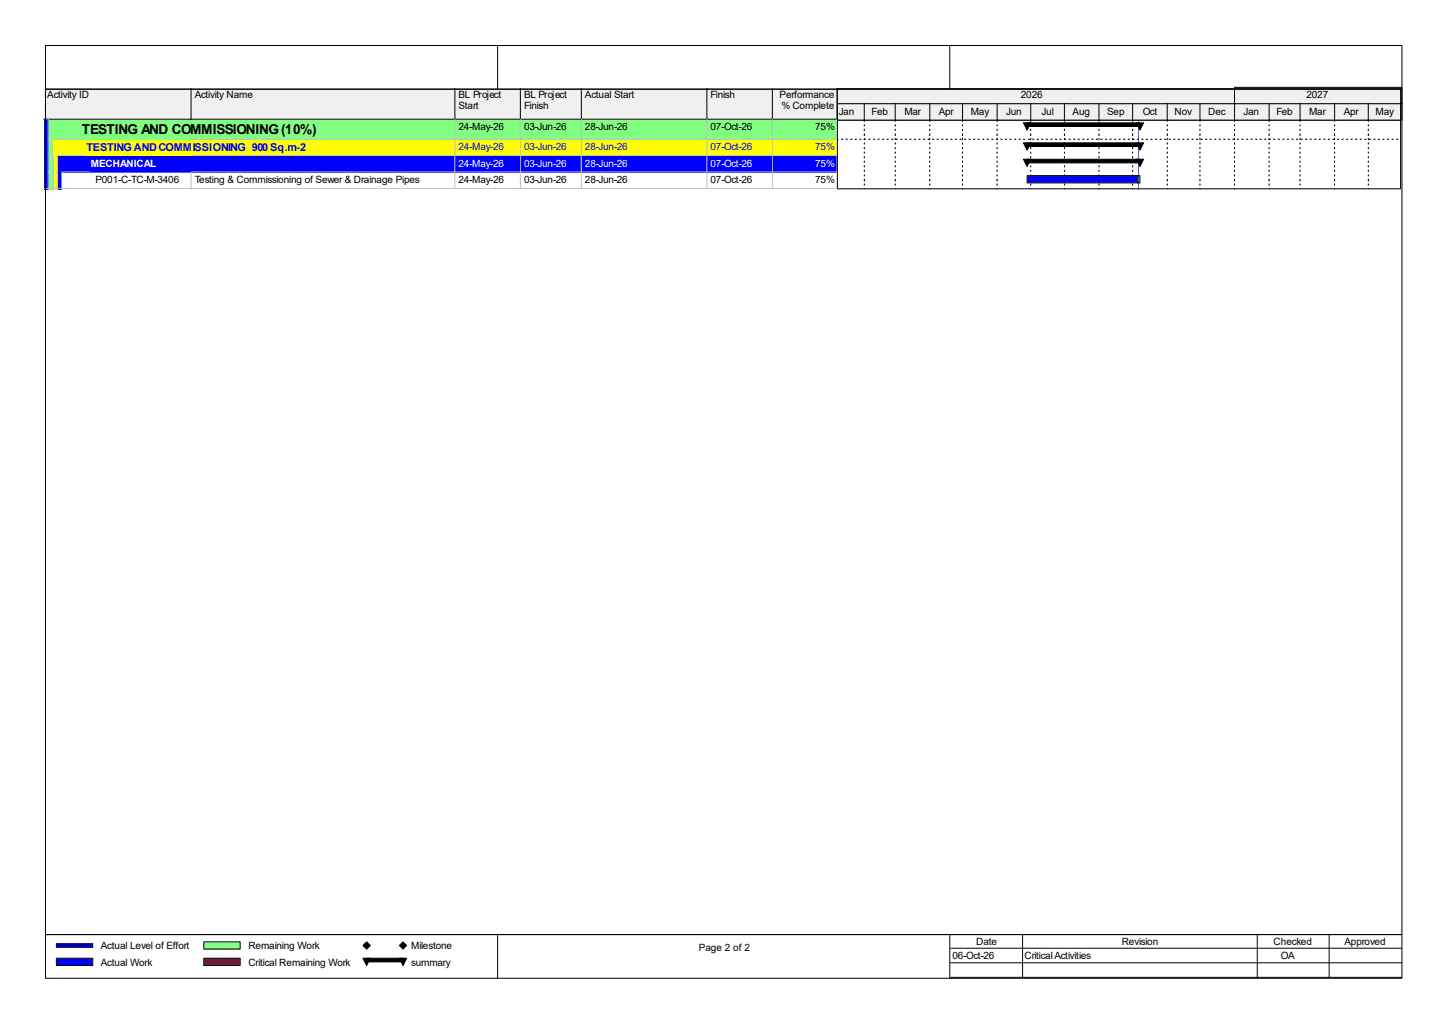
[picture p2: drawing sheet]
<svg xmlns="http://www.w3.org/2000/svg" width="420mm" height="297mm" viewBox="0 0 420 297" stroke-linecap="round" stroke-linejoin="round" font-family="sans-serif">
<path d="M12.9 25.6h42.7v9.2h-42.7z" fill="#f0f0f0"/>
<path d="M55.4 25.6v8.9h-42.7" fill="none" stroke="#000" stroke-width=".29"/>
<path d="M55.6 25.6h76.5v9.2h-76.5z" fill="#f0f0f0"/>
<path d="M131.8 25.6v8.9h-76.4" fill="none" stroke="#000" stroke-width=".29"/>
<path d="M132.1 25.6h19v9.2h-19z" fill="#f0f0f0"/>
<path d="M150.8 25.6v8.9h-19" fill="none" stroke="#000" stroke-width=".29"/>
<path d="M151.1 25.6h17.7v9.2h-17.7z" fill="#f0f0f0"/>
<path d="M168.5 25.6v8.9h-17.7" fill="none" stroke="#000" stroke-width=".29"/>
<path d="M168.8 25.6h36.3v9.2h-36.3z" fill="#f0f0f0"/>
<path d="M204.9 25.6v8.9h-36.4" fill="none" stroke="#000" stroke-width=".29"/>
<path d="M205.1 25.6h19.1v9.2h-19.1z" fill="#f0f0f0"/>
<path d="M223.9 25.6v8.9h-19" fill="none" stroke="#000" stroke-width=".29"/>
<path d="M224.2 25.6h18.7v9.2h-18.7z" fill="#f0f0f0"/>
<path d="M242.6 25.6v8.9h-18.7" fill="none" stroke="#000" stroke-width=".29"/>
<path d="M12.9 34.8h1.3v5.8h-1.3z" fill="#00f"/>
<path d="M14 34.5v6.1" fill="none" stroke="#c0c0c0" stroke-width=".29"/>
<path d="M14.2 34.8h41.4v5.8h-41.4z" fill="#80ff80"/>
<path d="M15.3 40.3h40.3" fill="none" stroke="#c0c0c0" stroke-width=".29"/>
<g fill="#80ff80">
<path d="M55.6 34.8h76.5v5.8h-76.5z"/>
<path d="M23.5 35.1h107.8v5.2h-107.8z"/>
</g>
<path d="M131.8 34.5v5.8h-76.2" fill="none" stroke="#c0c0c0" stroke-width=".29"/>
<g fill="#80ff80">
<path d="M132.1 34.8h19v5.8h-19z"/>
<path d="M132.6 35.1h17.7v5.2h-17.7z"/>
</g>
<path d="M150.8 34.5v5.8h-18.7" fill="none" stroke="#c0c0c0" stroke-width=".29"/>
<g fill="#80ff80">
<path d="M151.1 34.8h17.7v5.8h-17.7z"/>
<path d="M151.6 35.1h16.4v5.2h-16.4z"/>
</g>
<path d="M168.5 34.5v5.8h-17.4" fill="none" stroke="#c0c0c0" stroke-width=".29"/>
<g fill="#80ff80">
<path d="M168.8 34.8h36.3v5.8h-36.3z"/>
<path d="M169.3 35.1h35v5.2h-35z"/>
</g>
<path d="M204.9 34.5v5.8h-36.1" fill="none" stroke="#c0c0c0" stroke-width=".29"/>
<g fill="#80ff80">
<path d="M205.1 34.8h19.1v5.8h-19.1z"/>
<path d="M205.7 35.1h17.7v5.2h-17.7z"/>
</g>
<path d="M223.9 34.5v5.8h-18.8" fill="none" stroke="#c0c0c0" stroke-width=".29"/>
<g fill="#80ff80">
<path d="M224.2 34.8h18.7v5.8h-18.7z"/>
<path d="M224.7 35.1h17.4v5.2h-17.4z"/>
</g>
<path d="M242.6 34.5v5.8h-18.5" fill="none" stroke="#c0c0c0" stroke-width=".29"/>
<path d="M12.9 40.6h1.3v4.7h-1.3z" fill="#00f"/>
<path d="M14 40.3v5.1" fill="none" stroke="#c0c0c0" stroke-width=".29"/>
<path d="M14.2 40.6h1.4v4.7h-1.4z" fill="#80ff80"/>
<path d="M15.3 40.3v5.1" fill="none" stroke="#c0c0c0" stroke-width=".29"/>
<path d="M15.6 40.6h40v4.7h-40z" fill="#ff0"/>
<path d="M16.6 45.1h39" fill="none" stroke="#c0c0c0" stroke-width=".29"/>
<g fill="#ff0">
<path d="M55.6 40.6h76.5v4.7h-76.5z"/>
<path d="M24.8 40.9h106.5v4.2h-106.5z"/>
</g>
<path d="M131.8 40.3v4.8h-76.2" fill="none" stroke="#c0c0c0" stroke-width=".29"/>
<g fill="#ff0">
<path d="M132.1 40.6h19v4.7h-19z"/>
<path d="M132.6 40.9h17.7v4.2h-17.7z"/>
</g>
<path d="M150.8 40.3v4.8h-18.7" fill="none" stroke="#c0c0c0" stroke-width=".29"/>
<g fill="#ff0">
<path d="M151.1 40.6h17.7v4.7h-17.7z"/>
<path d="M151.6 40.9h16.4v4.2h-16.4z"/>
</g>
<path d="M168.5 40.3v4.8h-17.4" fill="none" stroke="#c0c0c0" stroke-width=".29"/>
<g fill="#ff0">
<path d="M168.8 40.6h36.3v4.7h-36.3z"/>
<path d="M169.3 40.9h35v4.2h-35z"/>
</g>
<path d="M204.9 40.3v4.8h-36.1" fill="none" stroke="#c0c0c0" stroke-width=".29"/>
<g fill="#ff0">
<path d="M205.1 40.6h19.1v4.7h-19.1z"/>
<path d="M205.7 40.9h17.7v4.2h-17.7z"/>
</g>
<path d="M223.9 40.3v4.8h-18.8" fill="none" stroke="#c0c0c0" stroke-width=".29"/>
<g fill="#ff0">
<path d="M224.2 40.6h18.7v4.7h-18.7z"/>
<path d="M224.7 40.9h17.4v4.2h-17.4z"/>
</g>
<path d="M242.6 40.3v4.8h-18.5" fill="none" stroke="#c0c0c0" stroke-width=".29"/>
<path d="M12.9 45.3h1.3v4.8h-1.3z" fill="#00f"/>
<path d="M14 45.1v5" fill="none" stroke="#c0c0c0" stroke-width=".29"/>
<path d="M14.2 45.3h1.4v4.8h-1.4z" fill="#80ff80"/>
<path d="M15.3 45.1v5" fill="none" stroke="#c0c0c0" stroke-width=".29"/>
<path d="M15.6 45.3h1.3v4.8h-1.3z" fill="#ff0"/>
<path d="M16.6 45.1v5" fill="none" stroke="#c0c0c0" stroke-width=".29"/>
<path d="M16.9 45.3h38.7v4.8h-38.7z" fill="#00f"/>
<path d="M17.9 49.8h37.7" fill="none" stroke="#c0c0c0" stroke-width=".29"/>
<g fill="#00f">
<path d="M55.6 45.3h76.5v4.8h-76.5z"/>
<path d="M26.1 45.6h105.2v4.2h-105.2z"/>
</g>
<path d="M131.8 45.1v4.7h-76.2" fill="none" stroke="#c0c0c0" stroke-width=".29"/>
<g fill="#00f">
<path d="M132.1 45.3h19v4.8h-19z"/>
<path d="M132.6 45.6h17.7v4.2h-17.7z"/>
</g>
<path d="M150.8 45.1v4.7h-18.7" fill="none" stroke="#c0c0c0" stroke-width=".29"/>
<g fill="#00f">
<path d="M151.1 45.3h17.7v4.8h-17.7z"/>
<path d="M151.6 45.6h16.4v4.2h-16.4z"/>
</g>
<path d="M168.5 45.1v4.7h-17.4" fill="none" stroke="#c0c0c0" stroke-width=".29"/>
<g fill="#00f">
<path d="M168.8 45.3h36.3v4.8h-36.3z"/>
<path d="M169.3 45.6h35v4.2h-35z"/>
</g>
<path d="M204.9 45.1v4.7h-36.1" fill="none" stroke="#c0c0c0" stroke-width=".29"/>
<g fill="#00f">
<path d="M205.1 45.3h19.1v4.8h-19.1z"/>
<path d="M205.7 45.6h17.7v4.2h-17.7z"/>
</g>
<path d="M223.9 45.1v4.7h-18.8" fill="none" stroke="#c0c0c0" stroke-width=".29"/>
<g fill="#00f">
<path d="M224.2 45.3h18.7v4.8h-18.7z"/>
<path d="M224.7 45.6h17.4v4.2h-17.4z"/>
</g>
<path d="M242.6 45.1v4.7h-18.5" fill="none" stroke="#c0c0c0" stroke-width=".29"/>
<path d="M12.9 50.1h1.3v4.8h-1.3z" fill="#00f"/>
<path d="M12.7 54.6h1.5M14 49.8v5" fill="none" stroke="#c0c0c0" stroke-width=".29"/>
<path d="M14.2 50.1h1.4v4.8h-1.4z" fill="#80ff80"/>
<path d="M14 54.6h1.6M15.3 49.8v5" fill="none" stroke="#c0c0c0" stroke-width=".29"/>
<path d="M15.6 50.1h1.3v4.8h-1.3z" fill="#ff0"/>
<path d="M15.3 54.6h1.6M16.6 49.8v5" fill="none" stroke="#c0c0c0" stroke-width=".29"/>
<path d="M16.9 50.1h1.3v4.8h-1.3z" fill="#00f"/>
<path d="M16.6 54.6h1.6M17.9 49.8v5" fill="none" stroke="#c0c0c0" stroke-width=".29"/>
<path d="M18.2 50.1h37.4v4.8h-37.4z" fill="#fff"/>
<path d="M17.9 54.6h37.7M55.4 49.8v5" fill="none" stroke="#c0c0c0" stroke-width=".29"/>
<g fill="#fff">
<path d="M55.6 50.1h76.5v4.8h-76.5z"/>
<path d="M56.2 50.4h75.1v4.2h-75.1z"/>
</g>
<path d="M131.8 49.8v4.8h-76.2" fill="none" stroke="#c0c0c0" stroke-width=".29"/>
<g fill="#fff">
<path d="M132.1 50.1h19v4.8h-19z"/>
<path d="M132.6 50.4h17.7v4.2h-17.7z"/>
</g>
<path d="M150.8 49.8v4.8h-18.7" fill="none" stroke="#c0c0c0" stroke-width=".29"/>
<g fill="#fff">
<path d="M151.1 50.1h17.7v4.8h-17.7z"/>
<path d="M151.6 50.4h16.4v4.2h-16.4z"/>
</g>
<path d="M168.5 49.8v4.8h-17.4" fill="none" stroke="#c0c0c0" stroke-width=".29"/>
<g fill="#fff">
<path d="M168.8 50.1h36.3v4.8h-36.3z"/>
<path d="M169.3 50.4h35v4.2h-35z"/>
</g>
<path d="M204.9 49.8v4.8h-36.1" fill="none" stroke="#c0c0c0" stroke-width=".29"/>
<g fill="#fff">
<path d="M205.1 50.1h19.1v4.8h-19.1z"/>
<path d="M205.7 50.4h17.7v4.2h-17.7z"/>
</g>
<path d="M223.9 49.8v4.8h-18.8" fill="none" stroke="#c0c0c0" stroke-width=".29"/>
<g fill="#fff">
<path d="M224.2 50.1h18.7v4.8h-18.7z"/>
<path d="M224.7 50.4h17.4v4.2h-17.4z"/>
</g>
<path d="M242.6 49.8v4.8h-18.5" fill="none" stroke="#c0c0c0" stroke-width=".29"/>
<path d="M242.6 25.6h163.5v29.3h-163.5z" fill="#fff"/>
<path d="M242.6 25.5h163.2v9.3h-163.2z" fill-rule="evenodd" fill="#f0f0f0" stroke="#000" stroke-width=".29"/>
<g fill="none" stroke="#000" stroke-width=".29">
<path d="M250.5 34.8v.5M250.5 36.1v.6M250.5 37.4v.6M250.5 38.8v.5M259.5 34.8v.5M259.5 36.1v.6M259.5 37.4v.6M259.5 38.8v.5M269.5 34.8v.5M269.5 36.1v.6M269.5 37.4v.6M269.5 38.8v.5"/>
<path d="M279 34.8v.5M279 36.1v.6M279 37.4v.6M279 38.8v.5M289 34.8v.5M289 36.1v.6M289 37.4v.6M289 38.8v.5M298.8 34.8v.5M298.8 36.1v.6M298.8 37.4v.6M298.8 38.8v.5"/>
<path d="M308.5 34.8v.5M308.5 36.1v.6M308.5 37.4v.6M308.5 38.8v.5M318.5 34.8v.5M318.5 36.1v.6M318.5 37.4v.6M318.5 38.8v.5M328.3 34.8v.5M328.3 36.1v.6M328.3 37.4v.6M328.3 38.8v.5"/>
<path d="M338.3 34.8v.5M338.3 36.1v.6M338.3 37.4v.6M338.3 38.8v.5M347.8 34.8v.5M347.8 36.1v.6M347.8 37.4v.6M347.8 38.8v.5M357.8 34.8v.5M357.8 36.1v.6M357.8 37.4v.6M357.8 38.8v.5"/>
<path d="M367.8 34.8v.5M367.8 36.1v.6M367.8 37.4v.6M367.8 38.8v.5M376.8 34.8v.5M376.8 36.1v.6M376.8 37.4v.6M376.8 38.8v.5M386.8 34.8v.5M386.8 36.1v.6M386.8 37.4v.6M386.8 38.8v.5"/>
<path d="M396.6 34.8v.5M396.6 36.1v.6M396.6 37.4v.6M396.6 38.8v.5M250.5 40.1v.5M250.5 41.4v.5M250.5 42.7v.5M250.5 44v.6M250.5 45.4v.5M250.5 46.7v.5M250.5 48v.5M250.5 49.3v.5"/>
<path d="M250.5 50.6v.6M250.5 51.9v.6M250.5 53.3v.5M250.5 54.6v.2M259.5 40.1v.5M259.5 41.4v.5M259.5 42.7v.5M259.5 44v.6M259.5 45.4v.5M259.5 46.7v.5M259.5 48v.5M259.5 49.3v.5"/>
<path d="M259.5 50.6v.6M259.5 51.9v.6M259.5 53.3v.5M259.5 54.6v.2M269.5 40.1v.5M269.5 41.4v.5M269.5 42.7v.5M269.5 44v.6M269.5 45.4v.5M269.5 46.7v.5M269.5 48v.5M269.5 49.3v.5"/>
<path d="M269.5 50.6v.6M269.5 51.9v.6M269.5 53.3v.5M269.5 54.6v.2M279 40.1v.5M279 41.4v.5M279 42.7v.5M279 44v.6M279 45.4v.5M279 46.7v.5M279 48v.5M279 49.3v.5"/>
<path d="M279 50.6v.6M279 51.9v.6M279 53.3v.5M279 54.6v.2M289 40.1v.5M289 41.4v.5M289 42.7v.5M289 44v.6M289 45.4v.5M289 46.7v.5M289 48v.5M289 49.3v.5"/>
<path d="M289 50.6v.6M289 51.9v.6M289 53.3v.5M289 54.6v.2M298.8 40.1v.5M298.8 41.4v.5M298.8 42.7v.5M298.8 44v.6M298.8 45.4v.5M298.8 46.7v.5M298.8 48v.5M298.8 49.3v.5"/>
<path d="M298.8 50.6v.6M298.8 51.9v.6M298.8 53.3v.5M298.8 54.6v.2M308.5 40.1v.5M308.5 41.4v.5M308.5 42.7v.5M308.5 44v.6M308.5 45.4v.5M308.5 46.7v.5M308.5 48v.5M308.5 49.3v.5"/>
<path d="M308.5 50.6v.6M308.5 51.9v.6M308.5 53.3v.5M308.5 54.6v.2M318.5 40.1v.5M318.5 41.4v.5M318.5 42.7v.5M318.5 44v.6M318.5 45.4v.5M318.5 46.7v.5M318.5 48v.5M318.5 49.3v.5"/>
<path d="M318.5 50.6v.6M318.5 51.9v.6M318.5 53.3v.5M318.5 54.6v.2M328.3 40.1v.5M328.3 41.4v.5M328.3 42.7v.5M328.3 44v.6M328.3 45.4v.5M328.3 46.7v.5M328.3 48v.5M328.3 49.3v.5"/>
<path d="M328.3 50.6v.6M328.3 51.9v.6M328.3 53.3v.5M328.3 54.6v.2M338.3 40.1v.5M338.3 41.4v.5M338.3 42.7v.5M338.3 44v.6M338.3 45.4v.5M338.3 46.7v.5M338.3 48v.5M338.3 49.3v.5"/>
<path d="M338.3 50.6v.6M338.3 51.9v.6M338.3 53.3v.5M338.3 54.6v.2M347.8 40.1v.5M347.8 41.4v.5M347.8 42.7v.5M347.8 44v.6M347.8 45.4v.5M347.8 46.7v.5M347.8 48v.5M347.8 49.3v.5"/>
<path d="M347.8 50.6v.6M347.8 51.9v.6M347.8 53.3v.5M347.8 54.6v.2M357.8 40.1v.5M357.8 41.4v.5M357.8 42.7v.5M357.8 44v.6M357.8 45.4v.5M357.8 46.7v.5M357.8 48v.5M357.8 49.3v.5"/>
<path d="M357.8 50.6v.6M357.8 51.9v.6M357.8 53.3v.5M357.8 54.6v.2M367.8 40.1v.5M367.8 41.4v.5M367.8 42.7v.5M367.8 44v.6M367.8 45.4v.5M367.8 46.7v.5M367.8 48v.5M367.8 49.3v.5"/>
<path d="M367.8 50.6v.6M367.8 51.9v.6M367.8 53.3v.5M367.8 54.6v.2M376.8 40.1v.5M376.8 41.4v.5M376.8 42.7v.5M376.8 44v.6M376.8 45.4v.5M376.8 46.7v.5M376.8 48v.5M376.8 49.3v.5"/>
<path d="M376.8 50.6v.6M376.8 51.9v.6M376.8 53.3v.5M376.8 54.6v.2M386.8 40.1v.5M386.8 41.4v.5M386.8 42.7v.5M386.8 44v.6M386.8 45.4v.5M386.8 46.7v.5M386.8 48v.5M386.8 49.3v.5"/>
<path d="M386.8 50.6v.6M386.8 51.9v.6M386.8 53.3v.5M386.8 54.6v.2M396.6 40.1v.5M396.6 41.4v.5M396.6 42.7v.5M396.6 44v.6M396.6 45.4v.5M396.6 46.7v.5M396.6 48v.5M396.6 49.3v.5"/>
<path d="M396.6 50.6v.6M396.6 51.9v.6M396.6 53.3v.5M396.6 54.6v.2"/>
</g>
<g fill="#f0f0f0">
<path d="M242.6 25.6h163.5v8.9h-163.5z"/>
<path d="M242.6 29.8h7.9v4.7h-7.9z"/>
</g>
<path d="M242.6 29.8h8.2v5h-8.2z" fill="none" stroke="#000" stroke-width=".29"/>
<path d="M250.5 29.8h9v4.7h-9z" fill="#f0f0f0"/>
<path d="M250.5 29.8h9.2v5h-9.2z" fill="none" stroke="#000" stroke-width=".29"/>
<path d="M259.5 29.8h10v4.7h-10z" fill="#f0f0f0"/>
<path d="M259.5 29.8h10.3v5h-10.3z" fill="none" stroke="#000" stroke-width=".29"/>
<path d="M269.5 29.8h9.5v4.7h-9.5z" fill="#f0f0f0"/>
<path d="M269.5 29.8h9.7v5h-9.7z" fill="none" stroke="#000" stroke-width=".29"/>
<path d="M279 29.8h10v4.7h-10z" fill="#f0f0f0"/>
<path d="M279 29.8h10.3v5h-10.3z" fill="none" stroke="#000" stroke-width=".29"/>
<path d="M289 29.8h9.7v4.7h-9.7z" fill="#f0f0f0"/>
<path d="M289 29.8h10v5h-10z" fill="none" stroke="#000" stroke-width=".29"/>
<path d="M298.7 29.8h9.8v4.7h-9.8z" fill="#f0f0f0"/>
<path d="M298.8 29.8h10v5h-10z" fill="none" stroke="#000" stroke-width=".29"/>
<path d="M308.5 29.8h10.1v4.7h-10.1z" fill="#f0f0f0"/>
<path d="M308.5 29.8h10.3v5h-10.3z" fill="none" stroke="#000" stroke-width=".29"/>
<path d="M318.6 29.8h9.7v4.7h-9.7z" fill="#f0f0f0"/>
<path d="M318.5 29.8h10.1v5h-10.1z" fill="none" stroke="#000" stroke-width=".29"/>
<path d="M328.3 29.8h10v4.7h-10z" fill="#f0f0f0"/>
<path d="M328.3 29.8h10.3v5h-10.3z" fill="none" stroke="#000" stroke-width=".29"/>
<path d="M338.3 29.8h9.5v4.7h-9.5z" fill="#f0f0f0"/>
<path d="M338.3 29.8h9.8v5h-9.8z" fill="none" stroke="#000" stroke-width=".29"/>
<path d="M347.8 29.8h10v4.7h-10z" fill="#f0f0f0"/>
<path d="M347.8 29.8h10.3v5h-10.3z" fill="none" stroke="#000" stroke-width=".29"/>
<path d="M357.8 29.8h10v4.7h-10z" fill="#f0f0f0"/>
<path d="M357.8 29.8h10.3v5h-10.3z" fill="none" stroke="#000" stroke-width=".29"/>
<path d="M367.8 29.8h9v4.7h-9z" fill="#f0f0f0"/>
<path d="M367.8 29.8h9.3v5h-9.3z" fill="none" stroke="#000" stroke-width=".29"/>
<path d="M376.8 29.8h10v4.7h-10z" fill="#f0f0f0"/>
<path d="M376.8 29.8h10.3v5h-10.3z" fill="none" stroke="#000" stroke-width=".29"/>
<path d="M386.8 29.8h9.8v4.7h-9.8z" fill="#f0f0f0"/>
<path d="M386.8 29.8h10.1v5h-10.1z" fill="none" stroke="#000" stroke-width=".29"/>
<path d="M396.6 29.8h9.5v4.7h-9.5z" fill="#f0f0f0"/>
<path d="M396.6 29.8h9.7v5h-9.7z" fill="none" stroke="#000" stroke-width=".29"/>
<path d="M242.6 25.6h115.2v4.2h-115.2z" fill="#f0f0f0"/>
<path d="M242.6 25.5v4.6h115.5v-4.6" fill="none" stroke="#000" stroke-width=".29"/>
<path d="M357.8 25.6h48.3v4.2h-48.3z" fill="#f0f0f0"/>
<g fill="none" stroke="#000" stroke-width=".29">
<path d="M357.8 25.3h48.5v4.8h-48.5zM242.6 40.3h.5M243.9 40.3h.5M245.2 40.3h.6M246.5 40.3h.6M247.9 40.3h.5M249.2 40.3h.5M250.5 40.3h.5M251.8 40.3h.6M253.1 40.3h.6M254.5 40.3h.5M255.8 40.3h.5"/>
<path d="M257.1 40.3h.5M258.4 40.3h.5M259.7 40.3h.6M261.1 40.3h.5M262.4 40.3h.5M263.7 40.3h.5M265 40.3h.5M266.3 40.3h.6M267.6 40.3h.6M269 40.3h.5M270.3 40.3h.5M271.6 40.3h.5"/>
<path d="M272.9 40.3h.5M274.2 40.3h.6M275.6 40.3h.5M276.9 40.3h.5M278.2 40.3h.5M279.5 40.3h.5M280.8 40.3h.6M282.1 40.3h.6M283.5 40.3h.5M284.8 40.3h.5M286.1 40.3h.5M287.4 40.3h.5"/>
<path d="M288.7 40.3h.6M290.1 40.3h.5M291.4 40.3h.5M292.7 40.3h.5M294 40.3h.5M295.3 40.3h.6M296.7 40.3h.5M298 40.3h.5M299.3 40.3h.5M300.6 40.3h.5M301.9 40.3h.6M303.2 40.3h.6"/>
<path d="M304.6 40.3h.5M305.9 40.3h.5M307.2 40.3h.5M308.5 40.3h.5M309.8 40.3h.6M311.2 40.3h.5M312.5 40.3h.5M313.8 40.3h.5M315.1 40.3h.5M316.4 40.3h.6M317.7 40.3h.6M319.1 40.3h.5"/>
<path d="M320.4 40.3h.5M321.7 40.3h.5M323 40.3h.5M324.3 40.3h.6M325.7 40.3h.5M327 40.3h.5M328.3 40.3h.5M329.6 40.3h.5M330.9 40.3h.6M332.3 40.3h.5M333.6 40.3h.5M334.9 40.3h.5"/>
<path d="M336.2 40.3h.5M337.5 40.3h.6M338.8 40.3h.6M340.2 40.3h.5M341.5 40.3h.5M342.8 40.3h.5M344.1 40.3h.5M345.4 40.3h.6M346.8 40.3h.5M348.1 40.3h.5M349.4 40.3h.5M350.7 40.3h.5"/>
<path d="M352 40.3h.6M353.3 40.3h.6M354.7 40.3h.5M356 40.3h.5M357.3 40.3h.5M358.6 40.3h.5M359.9 40.3h.6M361.3 40.3h.5M362.6 40.3h.5M363.9 40.3h.5M365.2 40.3h.5M366.5 40.3h.6"/>
<path d="M367.8 40.3h.6M369.2 40.3h.5M370.5 40.3h.5M371.8 40.3h.5M373.1 40.3h.5M374.4 40.3h.6M375.8 40.3h.5M377.1 40.3h.5M378.4 40.3h.5M379.7 40.3h.5M381 40.3h.6M382.3 40.3h.6"/>
<path d="M383.7 40.3h.5M385 40.3h.5M386.3 40.3h.5M387.6 40.3h.6M388.9 40.3h.6M390.3 40.3h.5M391.6 40.3h.5M392.9 40.3h.5M394.2 40.3h.5M395.5 40.3h.6M396.9 40.3h.5M398.2 40.3h.5"/>
<path d="M399.5 40.3h.5M400.8 40.3h.5M402.1 40.3h.6M403.4 40.3h.6M404.8 40.3h.5"/>
</g>
<path d="M329.9 34.8v20" fill="none" stroke="#00f" stroke-width=".29"/>
<g fill="#000" stroke="#000" stroke-width=".29">
<path d="M296.7 35.6h2.1l-1.1 2.1zM329.3 35.6h2.2l-1.1 2.1zM296.7 41.4h2.1l-1.1 2.1zM296.7 46.1h2.1l-1.1 2.2zM329.3 41.4h2.2l-1.1 2.1zM329.3 46.1h2.2l-1.1 2.2z"/>
<path d="M297.7 35.6h32.7v1.1h-32.7z" fill-rule="evenodd"/>
<path d="M297.7 41.4h32.7v1.1h-32.7z" fill-rule="evenodd"/>
<path d="M297.7 46.1h32.7v1.1h-32.7z" fill-rule="evenodd"/>
</g>
<path d="M297.7 50.9h32.2v2.1h-32.2z" fill-rule="evenodd" fill="#00f" stroke="#000" stroke-width=".29"/>
<path d="M329.9 50.9h.5v2.1h-.5z" fill-rule="evenodd" fill="#80ff80" stroke="#000" stroke-width=".29"/>
<g fill="#000">
<path d="M242.6 25.6h163.5v.2h-163.5zM242.6 54.6h163.5v.3h-163.5z" fill-rule="evenodd"/>
<path d="M242.6 25.8h.3v28.8h-.3zM405.8 25.8h.3v28.8h-.3z" fill-rule="evenodd"/>
</g>
<path d="M13.2 13.1v12.7h393.1v-12.6h-393.1M144.2 13.4v12.4M275.3 13.4v12.4" fill="none" stroke="#000" stroke-width=".29"/>
<path d="M16.3 273.4h10.6v1.1h-10.6z" fill-rule="evenodd" fill="#000080" stroke="#000080" stroke-width=".29"/>
<path d="M16.3 277.7h10.6v2.1h-10.6z" fill-rule="evenodd" fill="#00f" stroke="#000" stroke-width=".29"/>
<path d="M59.1 272.9h10.5v2.1h-10.5z" fill-rule="evenodd" fill="#80ff80" stroke="#000" stroke-width=".29"/>
<path d="M59.1 277.7h10.5v2.1h-10.5z" fill-rule="evenodd" fill="#f00" stroke="#000" stroke-width=".29"/>
<g fill="#000" stroke="#000" stroke-width=".29">
<path d="M105.2 277.7h2.1l-1 2.1zM115.8 277.7h2.1l-1.1 2.1z"/>
<path d="M105.2 274l1.1-1.1 1 1.1-1 1z" fill-rule="evenodd"/>
<path d="M106.3 277.7h10.5v1h-10.5z" fill-rule="evenodd"/>
<path d="M115.8 274l1-1.1 1.1 1.1-1.1 1z" fill-rule="evenodd"/>
</g>
<path d="M13.2 25.6v245.2h393.1v-245h-393.1M13.2 270.8h393.1v12.7h-393.1zM144.2 271.1v12.4M275.3 271.1v12.4M275.6 274.8h130.7M275.6 279h130.7M296.4 270.8v12.4M364.4 270.8v12.4M385.3 270.8v12.4M275.6 283.2h130.7" fill="none" stroke="#000" stroke-width=".29"/>
<text font-size="4" x="23.7" y="38.7">TESTING AND COMMISSIONING (10%)</text>
<text font-size="3.2" fill="#00f" x="25.1" y="43.9">TESTING AND COMMISSIONING 900 Sq.m-2</text>
<g font-size="2.9">
<text x="13.7" y="28.4">Activity ID</text>
<text x="56.4" y="28.4">Activity Name</text>
<text x="132.9" y="28.4">BL Project</text>
<text x="151.9" y="28.4">BL Project</text>
<text x="169.5" y="28.4">Actual Start</text>
<text x="206" y="28.4">Finish</text>
<text x="226" y="28.4">Performance</text>
<text x="295.9" y="28.4">2026</text>
<text x="378.7" y="28.4">2027</text>
<text x="132.9" y="31.6">Start</text>
<text x="151.9" y="31.6">Finish</text>
<text x="226.5" y="31.6">% Complete</text>
<text x="243.1" y="33.2">Jan</text>
<text x="252.6" y="33.2">Feb</text>
<text x="262.1" y="33.2">Mar</text>
<text x="272.1" y="33.2">Apr</text>
<text x="281.3" y="33.2">May</text>
<text x="291.6" y="33.2">Jun</text>
<text x="301.9" y="33.2">Jul</text>
<text x="310.9" y="33.2">Aug</text>
<text x="320.9" y="33.2">Sep</text>
<text x="331.2" y="33.2">Oct</text>
<text x="340.4" y="33.2">Nov</text>
<text x="350.2" y="33.2">Dec</text>
<text x="360.5" y="33.2">Jan</text>
<text x="370" y="33.2">Feb</text>
<text x="379.4" y="33.2">Mar</text>
<text x="389.5" y="33.2">Apr</text>
<text x="398.7" y="33.2">May</text>
<text x="132.9" y="37.7">24-May-26</text>
<text x="151.9" y="37.7">03-Jun-26</text>
<text x="169.5" y="37.7">28-Jun-26</text>
<text x="206" y="37.7">07-Oct-26</text>
<text x="236.3" y="37.7">75%</text>
<text x="27.7" y="53">P001-C-TC-M-3406</text>
<text x="56.4" y="53">Testing &amp; Commissioning of Sewer &amp; Drainage Pipes</text>
<text x="132.9" y="53">24-May-26</text>
<text x="151.9" y="53">03-Jun-26</text>
<text x="169.5" y="53">28-Jun-26</text>
<text x="206" y="53">07-Oct-26</text>
<text x="236.3" y="53">75%</text>
<text x="29.3" y="275">Actual Level of Effort</text>
<text x="72" y="275">Remaining Work</text>
<text x="119.2" y="275">Milestone</text>
<text x="202.5" y="275.5">Page 2 of 2</text>
<text x="283" y="273.7">Date</text>
<text x="325.1" y="273.7">Revision</text>
<text x="369.1" y="273.7">Checked</text>
<text x="389.7" y="273.7">Approved</text>
<text x="29.3" y="279.8">Actual Work</text>
<text x="72" y="279.8">Critical Remaining Work</text>
<text x="119.2" y="279.8">summary</text>
<text x="276.1" y="277.9">06-Oct-26</text>
<text x="296.9" y="277.9">Critical Activities</text>
<text x="371.3" y="277.9">OA</text>
</g>
<g font-size="2.9" fill="#00f">
<text x="132.9" y="43.5">24-May-26</text>
<text x="151.9" y="43.5">03-Jun-26</text>
<text x="169.5" y="43.5">28-Jun-26</text>
<text x="206" y="43.5">07-Oct-26</text>
<text x="236.3" y="43.5">75%</text>
</g>
<g font-size="2.9" fill="#fff">
<text x="26.4" y="48.3">MECHANICAL</text>
<text x="132.9" y="48.3">24-May-26</text>
<text x="151.9" y="48.3">03-Jun-26</text>
<text x="169.5" y="48.3">28-Jun-26</text>
<text x="206" y="48.3">07-Oct-26</text>
<text x="236.3" y="48.3">75%</text>
</g>
</svg>
